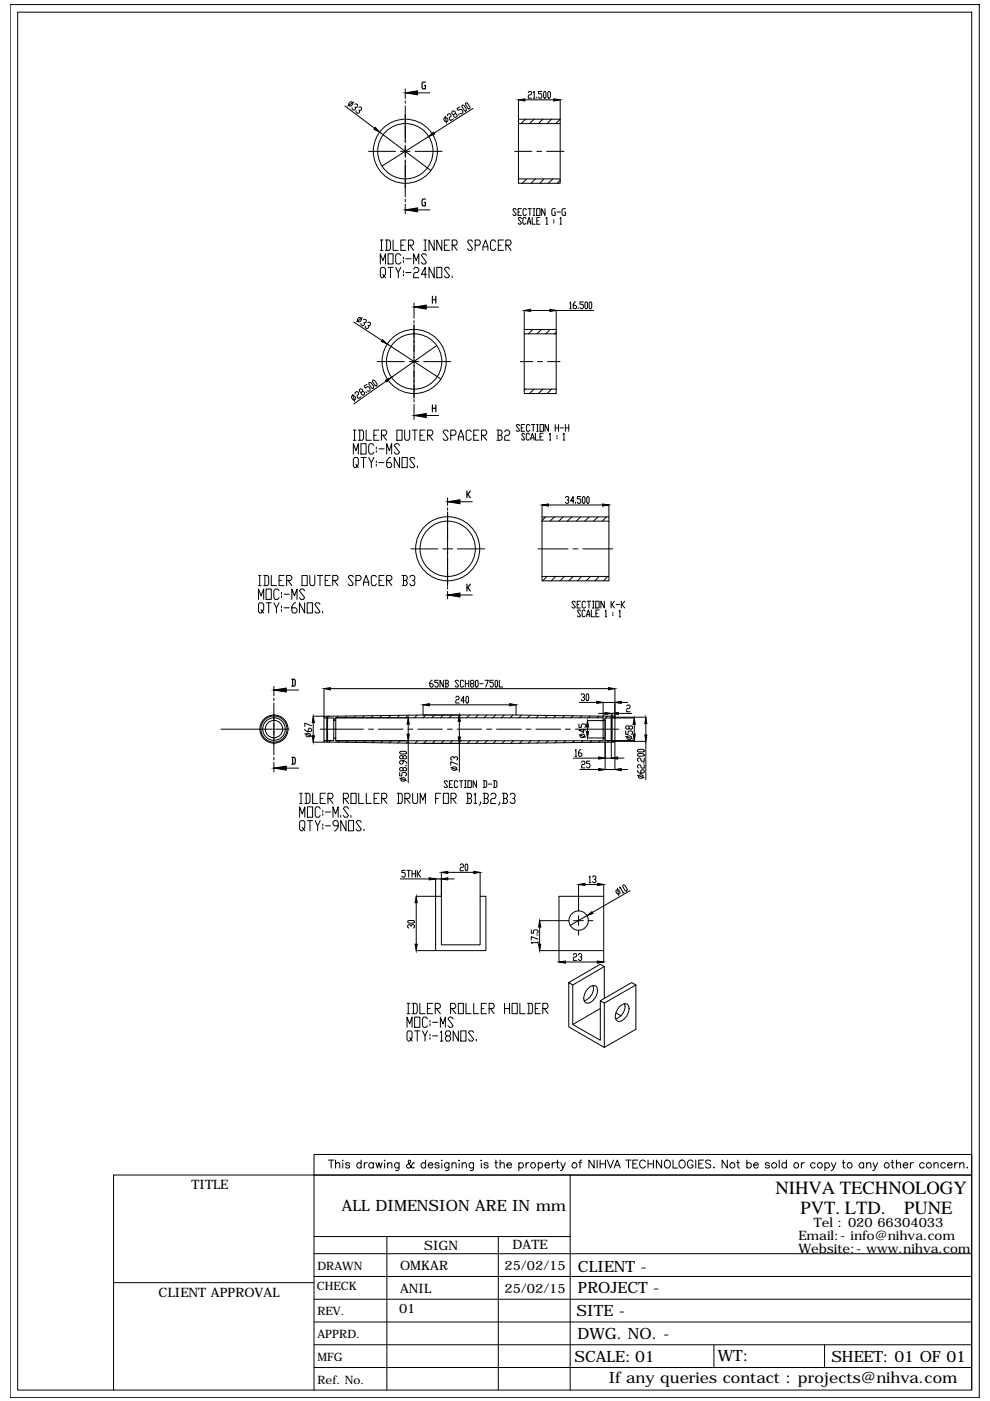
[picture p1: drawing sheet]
<svg xmlns="http://www.w3.org/2000/svg" width="210mm" height="297mm" viewBox="0 0 210 297" stroke-linecap="round" stroke-linejoin="round" font-family="sans-serif">
<!-- layer: 0 -->
<g fill="none" stroke="#000" stroke-width=".21">
<path d="M2.1 1h205.5v295.3h-205.5zM3.8 2.6h202.2v292.1h-202.2zM85.9 18.8v2.1M85.9 19.7h5.2M112 19.6l.2-.2h.4l.1 .2-.1 .5h-.4l-.2 .3v.4h.7M113.1 19.6l.2-.2v1.4M114.9 19.4h-.7v.5h.5l.2 .2v.5l-.2 .2h-.4l-.1-.2M115.4 19.4l.4 .2v1l-.2 .2-.3-.2v-1zM116.3 19.4l.4 .2v1l-.2 .2-.4-.2v-1zM73.1 22.5l6.3 4.7M74.2 21.6l.3-.1 .3 .3v.3l-.6 .4-.3-.2v-.3zM75 21.6l-1.3 .9"/>
<path d="M75.2 22.1l.3-.1 .3 .2-.1 .5-.3 .1-.2-.1M75.4 22.8v.3l-.4 .3-.3-.2v-.3M76.1 22.7l.3-.1 .3 .3-.2 .5-.3 .1-.1-.2M76.2 23.5l-.1 .5h-.3l-.3-.2v-.3M78.1 32.1h5.8M80.5 28l10.8 8.2M84.9 32.1h2M85.9 21.4v.5M85.9 22.4v7.9M85.9 30.8v2.6M85.9 33.9v7.8M88 32.1h5.8"/>
<path d="M90.9 29l-9.9 6.2M94.1 25.1l.3-.3 .3 .2 .3 .4-.1 .3-.3 .2-.3-.2-.2-.3zM94.4 24.6l.3 1.5M94.9 24.6v-.3l.3-.2 .3 .1 .1 .5-.3 .2v.3l.2 .4 .6-.4M96.5 24.1l.3 .1 .1 .5-.3 .2-.3-.1-.1-.5 .3-.2v-.3l-.4-.3-.3 .2v.3l.4 .3M97.2 24.2l.2 .2M97.5 22.6l-.6 .4 .2 .4 .5-.2h.3l.3 .5-.1 .3-.3 .1-.3-.1M97.9 22.4h.5l.5 .8v.3l-.2 .1-.2-.1-.6-.9zM98.7 21.9l.2-.1 .2 .1 .5 .8v.3h-.4l-.5-.8zM100.3 23l-8.3 5.2M109.1 32.1h3.7M109.9 37.9h8.9v1h-8.9z"/>
<path d="M109.9 37.9v-11.7h8.9v11.7M109.9 26.2v-.9h8.9v.9M109.9 21.2v4.1M111.3 21.2h6.1M111.4 25.3l-.9 .9M111.7 37.9l-1 1M113.1 20.8h.3M113.2 25.3l-.9 .9M113.5 37.9l-.9 1M113.8 32.1h1.1M113.8 20.6v.2M115.1 25.3l-.9 .9"/>
<path d="M115.3 37.9l-.8 1M115.9 32.1h3.7M116.9 25.3l-.9 .9M117.2 37.9l-.9 1M118.8 38.2l-.7 .7M118.8 25.3l-1 .9M118.8 21.2v4.1M80.6 56v-2.2l.6 1.4 .5-1.4v2.2M80.6 50.9h.6M80.6 53.1h.6M80.9 50.9v2.2M81.2 58.2l.2 .3-.2 .4h-.3l-.3-.4v-1.4l.3-.4h.5l.3 .4v1.1l-.3 .3 .3 .4"/>
<path d="M81.7 50.9h.8l.3 .4v1.4l-.3 .4h-.8M82 50.9v2.2M82.3 53.8h1v2.2h-1zM82.3 56.7h1M82.8 56.7v2.2M83.3 50.9v2.2h1.1M83.9 56.7l.5 1.1v1.1M85 54.1l-.3-.3h-.5l-.3 .3v1.5l.3 .4h.5l.3-.4M85 52h.5M85 56.7l-.6 1.1M85.5 54.5v.4M85.5 55.2v.4"/>
<path d="M85.5 57.4v.4M85.5 58.2v.3M85.9 42.2v.6M85.9 43.3v2M85.9 44.5h5.2M86 50.9h-1v2.2h1M86 54.9h1.2M86 57.8h1.2M86.6 52h.8l.3-.4v-.3l-.3-.4h-.8v2.2M86.9 52l.8 1.1M87.7 56v-2.2l.6 1.4 .5-1.4v2.2M87.7 57.1l.3-.4h.5l.3 .4v.3l-.3 .4h-.5l-.3 .4v.7h1.1"/>
<path d="M89.9 50.9h.5M89.9 53.1h.5M90.2 50.9v2.2M90.4 54.1l-.2-.3h-.6l-.2 .3 1 1.5-.2 .4h-.6l-.2-.4M90.4 58.2h-1l.8-1.5v2.2M92.1 50.9v2.2l-1.1-2.2v2.2M92.1 56.7v2.2l-1.1-2.2v2.2M92.6 56.7h1.1v2.2h-1.1zM93.7 50.9v2.2l-1.1-2.2v2.2M94.2 52h.6M95.3 50.9h-1.1v2.2h1.1M95.3 57.1l-.3-.4h-.5l-.3 .4 1.1 1.4-.3 .4h-.5l-.3-.4"/>
<path d="M95.9 52h.8l.2-.4v-.3l-.2-.4h-.8v2.2M95.9 58.5v.4M96.1 52l.8 1.1M100.2 51.3l-.3-.4h-.5l-.3 .4 1.1 1.4-.3 .4h-.5l-.3-.4M100.7 52h.9l.2-.4v-.3l-.2-.4h-.9v2.2M102.4 53.1v-.8l.5-1.4 .5 1.4v.8M102.4 52.3h1M105.1 51.3l-.3-.4h-.5l-.3 .4v1.4l.3 .4h.5l.3-.4M105.6 52h.6M106.8 50.9h-1.2v2.2h1.2M107.3 52h.8l.3-.4v-.3l-.3-.4h-.8v2.2M107.6 52l.8 1.1"/>
<path d="M109.5 44.5l-.2-.3h-.4l-.2 .3 .8 .9-.2 .3h-.4l-.2-.3M109.8 45h.4M110.6 44.2h-.8v1.5h.8M110.6 46.4l-.2-.3h-.3l-.2 .3 .7 .9-.2 .2h-.3l-.2-.2M111.5 46.4l-.1-.3h-.4l-.1 .3v.9l.1 .2h.4l.1-.2M111.6 44.5l-.2-.3h-.3l-.2 .3v.9l.2 .3h.3l.2-.3M111.9 47.5l.3-1.4 .3 .9v.5M111.9 47h.6M112 44.2h.7M112.3 44.2v1.5M112.8 46.1v1.4h.7M113.1 45.7h.3"/>
<path d="M113.1 44.2h.3M113.2 44.2v1.5M113.8 44.2h.7v1.5h-.7zM113.8 46.8h.4M114.5 46.1h-.7v1.4h.7M115.6 44.2v1.5l-.8-1.5v1.5M115.8 46.4l.1-.3v1.4M115.8 47.5h.3M117.4 46.6v.2M117.4 47v.3M117.7 44.2h-.5l-.2 .3v.9l.2 .3h.5v-.7h-.2M118.1 45h.7"/>
<path d="M118.7 46.4l.2-.3v1.4M118.7 47.5h.3M119.9 44.2h-.5l-.2 .3v.9l.2 .3h.5v-.7h-.2M75 68.3l6 3.9M76 67.4l.3-.1 .3 .2 .1 .3-.3 .4-.3 .1-.3-.2v-.3zM76.8 67.4l-1.2 .8M77.1 67.8l.2-.1 .4 .2-.2 .5-.3 .1-.1-.1M77.2 68.5l.1 .3-.4 .3-.3-.2-.1-.3M78 68.4l.3-.1 .3 .2-.2 .5-.2 .1-.2-.1M78.2 69.1v.3l-.4 .3-.3-.2v-.3M80 76.7h5.7M82.1 72.9l11.4 7.4"/>
<path d="M86.8 76.7h2M87.8 64.3v3.2M87.8 68v.5M87.8 68.8v15.7M87.8 65.1h5.2M89.8 76.7h5.8M92.6 73.3l-9.6 6.7M110.3 76.7h2.7M111.2 70.8v-.9h6.7v.9M111.2 65.8v4.1M112.5 65.8h4.1M113 69.9l-1 .9"/>
<path d="M114 76.7h1M114.8 69.9l-.9 .9M116.1 76.7h2.6M116.7 69.9l-1 .9M117.9 70.4l-.3 .4M120.8 64.3l.2-.3v1.4M120.8 65.4h.3M122 64h-.1l-.4 .5v.7l.2 .2h.3l.2-.2-.2-.5h-.5M122.6 65.2v.2M123.7 64h-.7v.5h.5l.2 .2v.5l-.2 .2h-.4l-.1-.2M124.2 64h.2l.2 .3v.9l-.2 .2-.4-.2v-.9zM125.1 64l.4 .3v.9l-.2 .2-.4-.2v-.9z"/>
<path d="M125.8 65.8h-7.9v4.1M74.5 84l.3-.2 .3 .1 .3 .4v.3l-.3 .2h-.3l-.3-.5zM74.8 83.6l.4 1.5M74.9 96.3v-2.2l.6 1.4 .5-1.4v2.2M74.9 91.2h.6M74.9 93.3h.6M75.2 91.2v2.1M75.3 83.5v-.3l.3-.2 .3 .1 .1 .5-.3 .2v.3l.3 .4 .6-.4M75.5 98.4l.2 .4-.2 .3h-.3l-.3-.3v-1.5l.3-.3h.5l.3 .3v1.1l-.3 .4 .3 .3M76 91.2h.8l.3 .3v1.5l-.3 .3h-.8M76.3 91.2v2.1M76.5 94.1h1.1v2.2h-1.1z"/>
<path d="M76.5 97h1.1M76.9 83l.4 .3v.3l-.3 .2-.4-.3v-.3l.3-.2v-.3l-.4-.3-.3 .2 .1 .5 .3 .1M77.1 97v2.1M77.6 83.1l.2 .2M77.6 91.2v2.1h1.1M77.8 81.5l-.6 .4 .3 .4 .4-.3h.3l.3 .8-.3 .2-.3-.2M78.2 97l.5 1.1v1M78.2 81.2h.5l.5 .7v.4h-.4l-.6-.9zM79 80.6h.4l.6 .8v.3l-.2 .1-.3-.1-.5-.8zM79.3 94.4l-.3-.3h-.6l-.2 .3v1.5l.2 .4h.6l.3-.4M79.3 92.3h.5M79.3 97l-.6 1.1"/>
<path d="M79.8 94.8v.4M79.8 95.5v.4M79.8 97.7v.4M79.8 98.4v.4M80.3 91.2h-1v2.1h1M80.3 95.2h1.1M80.3 98.1h1.1M80.9 92.3h.8l.3-.4v-.4l-.3-.3h-.8v2.1M81.2 92.3l.8 1M81.9 80.8l-6.9 4.8M82 96.3v-2.2l.5 1.4 .5-1.4v2.2M82.8 97h-.3l-.5 .7v1.1l.2 .3h.6l.2-.3v-.4l-.2-.3h-.8"/>
<path d="M84.1 91.2h1.1v2.1h-1.1zM84.7 94.4l-.3-.3h-.5l-.3 .3 1.1 1.5-.3 .4h-.5l-.3-.4M84.7 97v2.1l-1.1-2.1v2.1M85.2 97h1.1v2.1h-1.1zM85.8 91.2v1.8l.2 .3h.6l.3-.3v-1.8M87.4 91.2h1.1M87.8 84.7v.5M87.8 85.7v3.2M87.8 88.1h5.2M88 97.3l-.3-.3h-.5l-.3 .3 1.1 1.5-.3 .3h-.5l-.3-.3M88 91.2v2.1M88.5 98.8v.3"/>
<path d="M89.1 92.3h.5M90.1 91.2h-1v2.1h1M90.7 92.3h.8l.3-.4v-.4l-.3-.3h-.8v2.1M91 92.3l.8 1M95 91.5l-.2-.3h-.6l-.3 .3 1.1 1.5-.2 .3h-.6l-.3-.3M95.6 92.3h.8l.3-.4v-.4l-.3-.3h-.8v2.1M97.2 93.3v-.7l.5-1.4 .6 1.4v.7M97.2 92.6h1.1M99.9 91.5l-.3-.3h-.5l-.3 .3v1.5l.3 .3h.5l.3-.3M100.4 92.3h.6M101.5 91.2h-1.1v2.1h1.1M102.1 92.3h.8l.3-.4v-.4l-.3-.3h-.8v2.1"/>
<path d="M102.3 92.3l.9 1M105.4 91.2h.8l.3 .3v.4l-.3 .4M105.6 92.3h.6l.3 .3v.4l-.3 .3h-.8M105.6 91.2v2.1M107 91.5l.3-.3h.5l.3 .3v.4l-.3 .4h-.5l-.3 .3v.7h1.1M110.2 90.3l-.2-.3h-.4l-.1 .3 .7 .9-.2 .2h-.4l-.1-.2M110.5 90.7h.4M111.2 82.5h6.7v.9h-6.7zM111.2 82.5v-11.7h6.7v11.7M111.2 90h-.7v1.4h.7M111.2 92.1l-.1-.2h-.3l-.2 .2 .6 .9-.1 .3h-.3l-.2-.3M111.4 82.5l-.2 .3"/>
<path d="M112.2 92.1l-.1-.2h-.4l-.1 .2v.9l.1 .3h.4l.1-.3M112.3 90.3l-.2-.3h-.3l-.2 .3v.9l.2 .2h.3l.2-.2M112.6 93.3v-.5l.3-.9 .3 .9v.5M112.6 92.8h.6M112.7 90h.7M113.1 90v1.4M113.2 82.5l-.9 .9M113.5 91.9v1.4h.7M113.8 91.4h.3M113.8 90h.3M113.9 90v1.4M114.5 90h.7v1.4h-.7z"/>
<path d="M114.5 92.6h.3M115.1 82.5l-.9 .9M115.2 91.9h-.7v1.4h.7M116.3 90v1.4l-.7-1.4v1.4M116.5 92.1l.2-.2v1.4M116.5 93.3h.3M116.9 82.5l-.9 .9M117.7 90.7h.7M117.7 90v1.4M117.9 83.4h-.1M118.1 92.3v.3M118.1 92.8v.2"/>
<path d="M118.4 90v1.4M118.8 90.7h.7M119.4 92.1l.2-.2v1.4M119.4 93.3h.3M119.9 90.7h.7M119.9 90v1.4M120.6 90v1.4M87.1 116.4h5.8M93.9 116.4h2.1M94.9 105.6v1.5M94.9 107.7v.5M94.9 108.5v15.7"/>
<path d="M94.9 106.4h5.2M97 116.4h5.7M114.1 116.4h6.3M114.9 110.5v-.9h14.2v.9M114.9 107.1v2.5M115.7 109.6l-.8 .8M116.3 107.1h11.4M117.5 109.6l-.9 .9M119.4 109.6l-.9 .9M119.9 105.5l.2-.2h.3l.2 .2v.2l-.3 .3M120.4 106l.2 .2-.2 .5h-.3l-.2-.2M121.2 109.6l-.9 .9"/>
<path d="M121.5 116.4h1M121.7 106.2h-.7l.5-.9v1.4M122 106.5v.2M123.1 109.6l-.9 .9M123.1 105.3h-.7v.4h.6l.1 .3v.5l-.1 .2h-.4l-.2-.2M123.5 105.5l.2-.2 .3 .2v1l-.1 .2-.4-.2zM123.6 116.4h6.3M124.6 105.3l.3 .2v1l-.2 .2-.3-.2v-1zM124.9 109.6l-.9 .9M126.8 109.6l-1 .9M128.6 109.6l-.9 .9M129.1 107.1v2.5"/>
<path d="M54.8 127.1v-2.2l.6 1.4 .5-1.4v2.2M54.8 122h.6M54.8 124.2h.6M55.1 122v2.2M55.4 129.2l.2 .4-.2 .4h-.3l-.3-.4v-1.5l.3-.3h.5l.3 .3v1.1l-.3 .4 .3 .4M55.9 122h.8l.3 .3v1.5l-.3 .4h-.8M56.2 122v2.2M56.4 124.9h1.1v2.2h-1.1zM56.4 127.8h1.1M57 127.8v2.2M57.5 122v2.2h1.1M58.1 127.8l.5 1.1v1.1"/>
<path d="M59.2 125.3l-.3-.4h-.6l-.2 .4v1.4l.2 .4h.6l.3-.4M59.2 123.1h.5M59.2 127.8l-.6 1.1M59.7 125.6v.4M59.7 126.3v.4M59.7 128.5v.4M59.7 129.2v.4M60.2 122h-1v2.2h1M60.2 126h1.1M60.2 128.9h1.1M60.8 123.1h.8l.3-.4v-.4l-.3-.3h-.8v2.2M61.1 123.1l.8 1.1"/>
<path d="M61.9 127.1v-2.2l.5 1.4 .6-1.4v2.2M62.7 127.8h-.3l-.5 .7v1.1l.2 .4h.6l.3-.4v-.4l-.3-.3h-.8M64 122h1.1v2.2h-1.1zM64.6 125.3l-.3-.4h-.5l-.3 .4 1.1 1.4-.3 .4h-.5l-.3-.4M64.6 127.8v2.2l-1.1-2.2v2.2M65.1 127.8h1.1v2.2h-1.1zM65.7 122v1.8l.2 .4h.6l.2-.4v-1.8M67.3 122h1.1M67.8 128.1l-.2-.3h-.6l-.3 .3 1.1 1.5-.2 .4h-.6l-.3-.4M67.8 122v2.2M68.4 129.6v.4M68.9 123.1h.6"/>
<path d="M70 122h-1.1v2.2h1.1M70.6 123.1h.8l.3-.4v-.4l-.3-.3h-.8v2.2M70.9 123.1l.8 1.1M74.9 122.3l-.2-.3h-.6l-.3 .3 1.1 1.5-.2 .4h-.6l-.3-.4M75.5 123.1h.8l.3-.4v-.4l-.3-.3h-.8v2.2M77.1 124.2v-.8l.5-1.4 .6 1.4v.8M77.1 123.4h1.1M79.8 122.3l-.3-.3h-.5l-.3 .3v1.5l.3 .4h.5l.3-.4M80.4 123.1h.5M81.4 122h-1v2.2h1M82 123.1h.8l.3-.4v-.4l-.3-.3h-.8v2.2M82.3 123.1l.8 1.1"/>
<path d="M85.2 122h.8l.3 .3v.4l-.3 .4M85.5 123.1h.5l.3 .3v.4l-.3 .4h-.8M85.5 122v2.2M86.9 122.3l.3-.3h.5l.3 .3v.4l-.3 .4h-.3M87.7 123.1l.3 .3v.4l-.3 .4h-.5l-.3-.4M94.9 124.4v.5M94.9 125.4v1.6M94.9 126.2h5.2M114.9 122.2h14.2v.9h-14.2zM114.9 122.2v-11.7h14.2v11.7M116 122.2l-1 .9M117.8 122.2l-.9 .9"/>
<path d="M119.7 122.2l-1 .9M121.5 122.2l-.9 .9M122 127.7l-.2-.2h-.3l-.2 .2 .7 1-.2 .2h-.3l-.2-.2M122.4 128.2h.3M123.1 127.5h-.7v1.4h.7M123.1 129.6l-.2-.3h-.3l-.1 .3 .6 1-.2 .2h-.3l-.1-.2M123.3 122.2l-.9 .9M124.1 129.6l-.2-.3h-.3l-.2 .3v1l.2 .2h.3l.2-.2M124.1 127.7l-.1-.2h-.4l-.2 .2v1l.2 .2h.4l.1-.2M124.4 130.8v-.5l.3-1 .3 1.5M124.4 130.3h.6M124.5 127.5h.8"/>
<path d="M124.9 127.5v1.4M125.2 122.2l-.9 .9M125.4 129.3v1.5h.7M125.6 128.9h.4M125.6 127.5h.4M125.8 127.5v1.4M126.3 127.5h.7v1.4h-.7zM126.4 130h.3M127 129.3h-.6v1.5h.6M127 122.2l-.9 .9M128.1 127.5v1.4l-.7-1.4v1.4M128.3 129.6l.2-.3v1.5"/>
<path d="M128.3 130.8h.3M128.9 122.2l-.9 .9M129.6 127.5v1.4M129.7 128.2l.6 .7M129.9 129.8v.2M129.9 130.3v.3M130.3 127.5l-.6 .7h-.1M130.6 128.2h.7M131.3 129.6l.1-.3v1.5M131.3 130.8h.3M131.7 127.5v1.4M131.9 128.2l.5 .7"/>
<path d="M132.4 127.5l-.5 .7h-.2M46.8 154.6h10.9M57.9 154.6h.4M58.1 145.5v2M58.1 148v.6M58.1 149.1v11M58.1 146.3h5.2M58.5 154.6h2.8M64.6 154.6v.2l.5 .3h.7l.3-.2v-.3l-.5-.2-.3 .2v.5M64.6 155.6l1.5 .5M64.9 155.7l.2-.2h.5l.2 .2v.3l-.2 .2h-.5l-.2-.2zM66.1 153.9l-1.5-.6v.8"/>
<path d="M66.4 157.4h2.3M66.4 153.2v2.8M67.9 154.6h9.2M68.7 157h.6v.2h.2v-.2h1.3v-.5h.4v.6h56.7v-.6h.4v.5h1.3v.2h.2v-.2h.6v.4a1680 1680 0 0 1-61.7 0zM68.7 151.8a1681.7 1681.7 0 0 1 61.7 0v.4h-.6v-.1h-.2v.1h-1.3v.6h-.4v-.6h-56.7v.6h-.4v-.6h-1.3v-.1h-.2v.1h-.6zM68.7 146v5.8h-2.3M68.7 152.2v4.8M69.3 152.2v4.8M69.5 152.2v4.8M69.8 151.8l-.3 .3M70 146h59M70.1 157l-.3 .4"/>
<path d="M70.8 152.8v3.7M71.2 157.1h15.4v8.8M71.2 152.8v3.7M71.2 152.3l-.4 .4M71.2 152.2h15.4M71.6 151.8l-.4 .4M72 157.1l-.4 .3M73.4 151.8l-.3 .4M73.8 157.1l-.4 .3M75.3 151.8l-.3 .4M75.6 157.1l-.3 .3M77.2 151.8l-.4 .4"/>
<path d="M77.5 157.1l-.4 .3M78.1 154.6h1.1M79.1 151.8l-.5 .4M79.3 157.1l-.4 .4M80.2 154.6h5.3M80.9 151.7l-.4 .5M81.2 157.1l-.5 .4M82.8 151.7l-.5 .5M83 157.1l-.5 .4M84.7 151.7l-.5 .5M84.7 159.5l.3-.2h.9l.3 .2v.2l-.3 .2h-.9l-.3-.2zM84.9 157.1l-.5 .4"/>
<path d="M86.5 154.6h1M86.6 153.5v2.2M86.6 151.6l-.6 .6M86.7 157.1l-.5 .5M88.4 151.6l-.5 .6M88.5 157.1l-.5 .5M88.6 154.6h5.2M89.7 149.4v2.2h7.7M89.7 157.6h7.7v6.1M90.3 151.6l-.6 .6M90.4 157.1l-.6 .5M91 149.4h17.1"/>
<path d="M91.6 144.2h-.1l-.4 .5v.7l.2 .3h.3l.2-.5-.2-.3h-.5M92.1 151.6l-.5 .6M92.2 157.1l-.5 .5M92.9 144.2h-.7v.5h.5l.2 .2v.5l-.2 .3h-.3l-.2-.3M94 151.6l-.6 .6M94 144.2v1.5l-.7-1.5v1.5M94.1 157.1l-.6 .5M94.3 144.2h.6l.2 .2-.2 .5M94.5 144.9h.4l.2 .5-.2 .3h-.6M94.5 144.2v1.5M94.9 154.6h1M95.8 151.6l-.6 .6"/>
<path d="M95.9 157.1l-.5 .5M96.6 147.9l.2-.3h.4l.2 .3-.2 .4h-.4l-.2 .3v.5h.8M96.9 154.6h5.2M97.2 144.4l-.1-.2h-.4l-.2 .2 .7 1-.1 .3h-.4l-.2-.3M97.4 153v3.3M97.6 151.6l-.5 .6M97.8 157.1l-.6 .5M98.3 144.4l-.2-.2h-.3l-.2 .2v1l.2 .3h.3l.2-.3M98.5 148.6h-.8l.6-1v1.5M98.7 144.2v1.5M98.7 144.9h.7M99 147.6l.3 .3v.9l-.1 .3-.4-.3v-.9z"/>
<path d="M99.4 144.2v1.5M99.5 151.6l-.6 .6M99.6 157.1l-.6 .5M99.9 144.9l-.1-.2 .1-.5h.4l.2 .2-.2 .5h-.4l-.1 .3 .1 .5h.4l.2-.3-.2-.5M101 144.2l.4 .2v1l-.2 .3h-.2l-.2-.3v-1zM101.4 151.6l-.6 .6M101.5 157.1l-.6 .5M101.7 144.9h.7M102.8 144.2h.7l-.5 1.5M103.2 154.6h1.1M103.2 151.6l-.6 .6M103.3 157.1l-.6 .5"/>
<path d="M104.6 144.2h-.7v.5h.5l.2 .2v.5l-.2 .3h-.4l-.1-.3M105.1 151.6l-.6 .6M105.1 144.2l.4 .2v1l-.2 .3-.3-.3v-1zM105.1 157.1l-.5 .5M105.3 154.6h5.2M105.9 144.2v1.5h.7M106.9 151.6l-.6 .6M107 157.1l-.6 .5M108.7 151.6l-.6 .6M108.9 157.1l-.6 .5M109.4 149.4v2.2M110.6 151.6l-.6 .6"/>
<path d="M110.7 157.1l-.6 .5M111.5 154.6h1.1M112.4 151.6l-.6 .6M112.6 157.1l-.6 .5M113.6 154.6h5.3M114.2 151.7l-.5 .5M114.4 157.1l-.5 .5M116 151.7l-.4 .5M116.2 157.1l-.5 .4M117.8 151.7l-.4 .5M118.1 157.1l-.5 .4M119.7 151.8l-.5 .4"/>
<path d="M119.9 154.6h1M119.9 157.1l-.4 .4M121.5 151.8l-.4 .4M121.8 157.1l-.4 .3M121.9 159.2l.2-.3v1.5M122 154.6h9.2M122.8 153.5v.7h.5v-.5l.2-.2h.5l.2 .2v.4l-.2 .1M122.8 155.8l1.4 .5M122.8 148.9h3.7M123 155.9l.3-.2h.4l.3 .2v.3l-.3 .2h-.4l-.3-.2zM123.2 158.9h-.2l-.3 .5v.7l.1 .3h.4l.2-.5-.2-.3h-.5M123.2 147.4l.2-.3h.3l.2 .3v.2l-.3 .2"/>
<path d="M123.3 151.8l-.4 .4M123.6 157.1l-.4 .3M123.7 147.8l.2 .3-.2 .4h-.3l-.2-.2M123.7 154.6v.7l-.9-.5h1.4M124.4 147.1h.3l.1 .3v.9l-.1 .2h-.3l-.1-.2v-.9zM124.6 152.8h3.3M124.6 154.1v1M125.1 151.8l-.3 .4M125.5 157.1l-.4 .3M126.9 151.3h1.4M126.9 151.8l-.3 .4M127.3 157.1l-.4 .3"/>
<path d="M127.9 152.8v3.7h-3.3M128.3 152.8v10.4h2.1v-5.8M128.3 152.4l-.4 .3M128.8 151.8l-.4 .4M129.2 157l-.4 .4M129.6 152v-.7h.2v.7M129.6 152.2v8.5h-1.3M129.8 152.2v4.8M129.8 152.1h7.1M129.8 157.2h7.1v8.2M130.4 146v5.8M130.4 148.9h-2.5v3.2"/>
<path d="M130.4 152.1l-.2 .1M131.1 151.3h2.8M131.7 148.9h1.4M132.7 155v.7h.5v-.5l.2-.2h.5l.2 .2v.3l-.2 .2M132.7 156.1l1.4 .6M132.9 149.7l.1-.2h.4l.2 .2-.2 .5h-.4l-.1 .2v.5h.7M132.9 156.2l.3-.2h.4l.3 .2v.4l-.3 .2h-.4l-.3-.2zM133.4 154.1l.5-.2 .2 .2v.3l-.5 .2-.2-.2v-.3l-.2-.2-.5 .2v.3l.2 .2 .5-.2M134.5 152.2h-4.1v4.8h4.1M134.5 153.6v2.1M135.2 160l.2-.2h.9l.3 .3-.3 .2h-.9zM135.2 159l.2-.1h.9l.3 .1v.3l-.3 .1h-.9z"/>
<path d="M136.9 153.4v2.4M58.1 160.6v.5M58.1 161.6v2.1M58.1 162.9h5.2M63.5 173.3v-2.2l.6 1.5 .5-1.5v2.2M63.5 168.2h.6M63.5 170.3h.6M63.8 168.2v2.1M64.1 175.4l.3 .4-.3 .3h-.3l-.3-.3v-1.5l.3-.3h.6l.2 .3v1.1l-.2 .4 .2 .3M64.6 168.2h.8l.3 .3v1.5l-.3 .3h-.8M64.9 168.2v2.1M65.2 171.1h1.1v2.2h-1.1z"/>
<path d="M65.2 174h1.1M65.7 174v2.1M66.3 168.2v2.1h1M66.8 174l.5 1.1v1M67.9 171.5l-.3-.4h-.5l-.3 .4v1.4l.3 .4h.5l.3-.4M67.9 169.3h.5M67.9 174l-.6 1.1M68.4 171.8v.4M68.4 172.6v.3M68.4 174.7v.4M68.4 175.4v.4M69 168.2h-1.1v2.1h1.1"/>
<path d="M69 172.2h1.1M69 175.1h1.1M69.5 169.3h.8l.3-.4v-.4l-.3-.3h-.8v2.1M69.8 169.3l.8 1M70.6 173.3v-2.2l.5 1.5 .6-1.5v2.2M71.7 175.1h-.8l-.3-.4v-.4l.3-.3h.5l.3 .3v1.1l-.6 .7h-.2M72.2 172.9v.4M72.8 169.3h.8l.3-.4v-.4l-.3-.3h-.8v2.1M73.1 169.3l.8 1M73.3 174v2.1l-1.1-2.1v2.1M73.9 171.5l-.3-.4h-.5l-.3 .4 1.1 1.4-.3 .4h-.5l-.3-.4M73.9 174h1.1v2.1h-1.1z"/>
<path d="M74.4 168.2h1.1v2.1h-1.1zM74.4 172.9v.4M76.1 168.2v2.1h1.1M76.6 174.3l-.3-.3h-.5l-.3 .3 1.1 1.5-.3 .3h-.5l-.3-.3M77.2 175.8v.3M77.7 168.2v2.1h1.1M79.3 169.3h.6M80.4 168.2h-1.1v2.1h1.1M80.9 169.3h.9l.2-.4v-.4l-.2-.3h-.9v2.1M81.2 169.3l.8 1M84.2 168.2h.8l.3 .3v1.5l-.3 .3h-.8M84.5 168.2v2.1"/>
<path d="M84.7 163.8v.7h.5v-.5l.3-.2h.4l.3 .2v.3l-.3 .2M84.7 165l1.5 .5M85 165.1l.2-.2h.5l.2 .2v.3l-.2 .2h-.5l-.2-.2zM85.5 162.9l.2-.2 .5 .2v.4l-.3 .1-.4-.1v-.4l-.3-.2-.5 .2v.4l.3 .1 .5-.1M85.5 161.3v.5l-.3 .2-.5-.2v-.3l.3-.2h.7l.5 .3v.2M85.5 160.4l.2-.2 .5 .2v.3l-.3 .2-.4-.2v-.3l-.3-.2-.5 .2v.3l.3 .2 .5-.2M85.8 169.3h.8l.3-.4v-.4l-.3-.3h-.8v2.1M85.9 162.3h.3M86.1 169.3l.8 1M87.5 168.2v1.8l.2 .3h.6l.2-.3v-1.8M89.1 170.3v-2.1l.5 1.4 .6-1.4v2.1M92.4 169.3h.5"/>
<path d="M93.5 168.2h-1.1v2.1M94 168.2h1.1v2.1h-1.1zM94.9 165.8l-.2-.3h-.4l-.1 .3 .7 1-.2 .2h-.4l-.1-.2M95.3 166.2h.3M95.6 162.7l1.4 .5M95.6 169.3h.9l.2-.4v-.4l-.2-.3h-.9v2.1M95.8 162.8l.3-.2h.4l.3 .2v.3l-.3 .2h-.4l-.3-.2zM95.9 169.3l.8 1M96 165.5h-.7v1.5h.7M96.3 160.8l-.2-.4-.5 .2v.4l.2 .2M96.3 160.6l.2-.2 .5 .2v.4l-.2 .2M97 162.1l-1.4-.6v.7"/>
<path d="M97.1 165.8l-.2-.3h-.4l-.2 .3v1l.2 .2h.4l.2-.2M97.4 165.5h.8M97.8 165.5v1.5M98.5 167h.4M98.5 165.5h.4M98.7 165.5v1.5M98.9 168.2h.8l.3 .3v.4l-.3 .4M99.2 169.3h.5l.3 .3v.4l-.3 .3h-.8M99.2 168.2v2.1M99.2 165.5h.7v1.5h-.7zM100.5 168.5l.3-.3v2.1M100.5 170.3h.6"/>
<path d="M101 165.5v1.5l-.7-1.5v1.5M101.9 170v.3l-.3 .4M102.4 168.2h.8l.3 .3v.4l-.3 .4M102.5 165.5h.5l.2 .3v1l-.2 .2h-.5M102.6 165.5v1.5M102.7 169.3h.5l.3 .3v.4l-.3 .3h-.8M102.7 168.2v2.1M103.5 166.2h.8M104 168.5l.3-.3h.6l.2 .3v.4l-.2 .4h-.6l-.3 .3v.7h1.1M104.6 165.5h.5l.3 .3v1l-.3 .2h-.5M104.8 165.5v1.5M105.9 170v.3l-.2 .4"/>
<path d="M106.5 168.2h.8l.3 .3v.4l-.3 .4M106.8 169.3h.5l.3 .3v.4l-.3 .3h-.8M106.8 168.2v2.1M108.1 168.5l.3-.3h.6l.2 .3v.4l-.2 .4h-.3M109 169.3l.2 .3v.4l-.2 .3h-.6l-.3-.3M121.6 160.7h5.3M121.9 160.4h.4M122.9 163.2h4M123.3 161.6l.2-.2h.4l.1 .2-.1 .5h-.4l-.2 .2v.5h.7M125.1 161.4h-.7v.4h.5l.2 .3v.5l-.2 .2h-.3l-.2-.2M131 160.7h1.3M131.7 163.2h1.4"/>
<path d="M135.2 163.4v.2l.4 .3h.7l.3-.2v-.3l-.5-.2-.2 .2v.5M135.2 164.4l1.4 .5M135.4 164.5l.2-.2h.5l.2 .2v.3l-.2 .2h-.5l-.2-.2zM136.3 161.8h.3M136.6 162.1v.8h-.5l-.2-.3v-.3l-.3-.2-.4 .2v.3l.2 .3M136.6 160.7v.7h-.5l-.2-.2v-.3l-.3-.2-.4 .2v.3l.2 .2M84.9 186.4h6.1M85.9 184.5h-.7v.5h.6l.1 .3v.4l-.1 .3h-.4l-.2-.3M86.3 184.5h.7M86.4 195.3l.3-.1h1l.2 .3-.2 .2h-1zM86.6 184.5v1.5M87.2 196.4l-.3-.4-.5 .2v.4l.3 .2"/>
<path d="M87.2 196.2l.2-.2 .5 .2v.4l-.2 .2M87.4 184.5v1.5M87.4 185.3h.7M88.1 184.5v1.5M88.3 190h4M88.3 191.4v8.8M88.5 184.5v1.5M88.6 185.3l.6 .7M89.2 184.5l-.6 .8h-.1M92.4 190h1.2v10.3h8.2v-10.3h1.2v11.5h-10.6zM93.6 185v5M93.6 186.4h-1.2v3.6"/>
<path d="M94.9 186.4h1.4M94.9 185h5.5M97.6 183.4l.1-.2h.4l.2 .2-.2 .5h-.4l-.1 .3v.4h.7M98.8 183.2l.4 .2v1l-.2 .2-.4-.2v-1zM101.8 185v5M112.6 197.1v.8h.5v-.6l.3-.2h.4l.3 .2v.4l-.3 .2M113.8 198.2h.3M114.1 199.9h-1.5l.3 .1M114.1 199.1l-1.5-.5v.7M114.1 199.7v.3M114.4 195.2h6.2M114.4 196.6v3.6"/>
<path d="M118.5 190h9.5v11.5h-9.5zM121.6 195.2h2.1M122.7 187.5v5.6M122.7 194.1v2.1M122.7 197.2v1.1M124 187.5h2.6M124.4 194.1l-3.5 2.1M124.7 195.2h1M124.9 186l.2-.3v1.5M124.9 187.2h.4M125.6 186l.2-.3h.4l.2 .5-.2 .2h-.2M126.2 186.4l.2 .3-.2 .5h-.4l-.2-.3"/>
<path d="M128 187.5v2.5M130.6 188.8l.4-.2 .2 .1 .3 .4-.1 .3-.3 .2-.3-.1-.2-.4zM130.9 188.3l.3 1.6M131.4 188.3v-.3l.8 1.3M132.1 187.7h.4l.5 .8-.2 .4-.3-.1-.5-.8zM132.3 189.2l-.3 .2M133.6 188.8l-8 4.7M86.3 217.8v-2.2l.6 1.5 .5-1.5v2.2M86.3 212.7h.6M86.3 214.9h.6M86.6 212.7v2.2M87.4 212.7h.8l.3 .4v1.4l-.3 .4h-.8"/>
<path d="M87.7 212.7v2.2M87.9 215.6h1.1v2.2h-1.1zM87.9 218.6h1.1M88.3 201.5h4M88.5 218.6v2.1M89 212.7v2.2h1.1M89.6 218.6l.5 1v1.1M90.6 216l-.2-.4h-.6l-.2 .4v1.5l.2 .3h.6l.2-.3M90.6 213.8h.6M90.6 218.6l-.5 1M91.2 216.4v.3M91.2 217.1v.4"/>
<path d="M91.2 219.3v.3M91.7 212.7h-1.1v2.2h1.1M91.7 216.7h1.1M91.7 219.6h1.1M92.3 213.8h.8l.3-.3v-.4l-.3-.4h-.8v2.2M92.5 213.8l.9 1.1M93.4 217.8v-2.2l.5 1.5 .5-1.5v2.2M93.4 218.9l.2-.3v2.1M94.7 219.6l-.3-.3v-.4l.3-.3h.6l.2 .3v.4l-.2 .3h-.6l-.3 .4v.3l.3 .4h.6l.2-.4v-.3l-.2-.4M95.5 213.8h.8l.3-.3v-.4l-.3-.4h-.8v2.2M95.8 213.8l.8 1.1M96.1 216l-.3-.4h-.5l-.3 .4 1.1 1.5-.3 .3h-.5l-.3-.3"/>
<path d="M97.2 212.7h1v2.2h-1zM97.2 218.6v2.1l-1.1-2.1v2.1M97.7 218.6h1.1v2.1h-1.1zM98.8 212.7v2.2h1.1M100.4 212.7v2.2h1.1M100.4 218.9l-.3-.3h-.5l-.3 .3 1.1 1.4-.3 .4h-.5l-.3-.4M102.1 213.8h.5M103.2 212.7h-1.1v2.2h1.1M103.7 213.8h.8l.3-.3v-.4l-.3-.4h-.8v2.2M104 213.8l.8 1.1M107 213.8h1M107 212.7v2.2"/>
<path d="M108 212.7v2.2M108.6 212.7h1.1v2.2h-1.1zM110.2 212.7v2.2h1.1M111.8 212.7h.9l.2 .4v1.4l-.2 .4h-.9M112.1 212.7v2.2M113.5 213.8h.5M114.4 201.5h4.1M114.6 212.7h-1.1v2.2h1.1M115.1 213.8h.8l.3-.3v-.4l-.3-.4h-.8v2.2M115.4 213.8l.8 1.1M118.5 201.6v2.4M119.9 204h6.7"/>
<path d="M120.6 208.3l.8 .5v8.4l5.9 3.4v-8.4l.8 .5v9.4l-7.5-4.4zM121.6 202.4l.1-.2h.4l.2 .2-.2 .5h-.4l-.1 .3v.4h.7M122.6 202.4l.2-.2h.4l.1 .4-.3 .3M123.2 202.9l.1 .3-.1 .4h-.4l-.2-.2M124.7 209.6a1.17 1.17 0 0 1 1.8-.3 2.65 2.65 0 0 1-2.1 3.4 1.31 1.31 0 0 1-.5-1.9zM125.7 209l.1 .5M125.8 209.5a2.9 2.9 0 0 1-1.9 2.7M127.3 213.8l-5.9 3.4M128 201.6v2.4M128.1 212.7l6.7-3.9v9.4l-6.7 3.9M128.1 204.9l-.8-.5-6.7 3.9M128.1 204.9l-6.7 3.9"/>
<path d="M128.1 204.9v6.8M130.6 214.8l1 .5M131.6 213.2a.99 .99 0 0 1 1.1-.4 .99 .99 0 0 1 .7 1 2.63 2.63 0 0 1-2.4 2.7 1.43 1.43 0 0 1-.2-2.1zM132.4 212.8a2.63 2.63 0 0 1-1.8 3.2M134.8 208.8l-.9-.5-6.6 3.9M86.9 220l.2 .3-.2 .4h-.3l-.3-.4v-1.4l.3-.3h.5l.3 .3v1.1l-.3 .3 .3 .4M91.2 220v.3M93.4 220.7h.5M101 220.3v.4M66.6 244.8h139.4v4.3h-139.4zM66.6 249.1v45.6M69.6 246h1.2"/>
<path d="M70.2 246v1.7M71.1 246.8l.5-.3 .4 .1v1.1M71.1 246v1.7M72.7 246v.1zM72.7 246.6v1.1M74.1 246.8a.47 .47 0 0 0-.4-.3 .47 .47 0 0 0-.4 .3l.2 .2 .6 .1v.3a.47 .47 0 0 1-.4 .3 .47 .47 0 0 1-.4-.3M76.6 246.8a.52 .52 0 0 0-.8-.1 .52 .52 0 0 0 0 .8 .52 .52 0 0 0 .8-.1M76.6 246v1.7M77.2 246.5v1.2M77.9 246.5a.52 .52 0 0 0-.7 .5M79.1 246.8a.54 .54 0 0 0-.7-.1 .54 .54 0 0 0 0 .8 .54 .54 0 0 0 .7-.1M79.1 246.5v1.2"/>
<path d="M79.7 246.5l.3 1.2 .3-1.2 .4 1.2 .3-1.2M81.6 246v.1zM81.6 246.6v1.1M82.2 246.8l.4-.3 .4 .1 .1 1.1M82.2 246.5v1.2M84.6 246.5v1.3a.45 .45 0 0 1-.7 .3M84.6 246.8a.54 .54 0 0 0-.8-.1 .54 .54 0 0 0 0 .8 .54 .54 0 0 0 .8-.1M87.8 246.7l-.2-.2-.3 .6a.57 .57 0 0 1-.5 .6 .57 .57 0 0 1-.6-.4l.1-.4 .7-.4a.33 .33 0 0 0-.2-.5h-.2a1.43 1.43 0 0 0 .9 1.7l.3-.2M90.2 246.8a.54 .54 0 0 0-.8-.1 .54 .54 0 0 0 0 .8 .54 .54 0 0 0 .8-.1M90.2 246v1.7M90.8 247h1a.5 .5 0 0 0-.6-.5 .5 .5 0 0 0-.4 .6 .52 .52 0 0 0 .4 .6 .52 .52 0 0 0 .6-.3M93.1 246.8a.51 .51 0 0 0-.9 0l.3 .2 .5 .1 .1 .3a.51 .51 0 0 1-.9 0"/>
<path d="M93.6 246h.2zM93.7 246.6v1.1M95.2 246.5l-.1 1.5-.2 .2-.4-.1M95.2 246.8a.54 .54 0 0 0-.8-.1 .54 .54 0 0 0 0 .8 .54 .54 0 0 0 .8-.1M95.8 246.8l.5-.3 .3 .1 .1 1.1M95.8 246.5v1.2M97.4 246v.1zM97.4 246.6v1.1M98 246.8l.4-.3 .4 .1 .1 1.1M98 246.5v1.2M100.4 246.5l-.1 1.5-.2 .2-.4-.1M100.4 246.8a.54 .54 0 0 0-.8-.1 .54 .54 0 0 0 0 .8 .54 .54 0 0 0 .8-.1"/>
<path d="M102.1 246v.1zM102.1 246.6v1.1M103.5 246.8a.5 .5 0 0 0-.5-.3 .5 .5 0 0 0-.4 .3l.3 .2 .5 .1 .1 .3a.5 .5 0 0 1-.5 .3 .5 .5 0 0 1-.4-.3M104.9 246.5h.6M105.1 246v1.3l.1 .3 .4 .1M106 246.8l.5-.3 .3 .1 .1 1.1M106 246v1.7M107.5 247h.9a.52 .52 0 0 0-.7-.5 .52 .52 0 0 0-.1 .9 .51 .51 0 0 0 .8 0M110 246.8a.54 .54 0 0 1 .8-.1 .54 .54 0 0 1 0 .8 .54 .54 0 0 1-.8-.1M110 246.5v1.7M111.5 246.5v1.2M112.2 246.5a.56 .56 0 0 0-.7 .5"/>
<path d="M114.1 246.8a.52 .52 0 0 1 .8-.1 .52 .52 0 0 1 0 .8 .52 .52 0 0 1-.8-.1M114.1 246.5v1.7M115.6 247h.9a.47 .47 0 0 0-.5-.5 .47 .47 0 0 0-.4 .5v.1a.49 .49 0 0 0 .3 .5 .49 .49 0 0 0 .6-.2M117.1 246.5v1.2M117.7 246.5a.52 .52 0 0 0-.6 .5M117.9 246.5h.6M118.2 246v1.3l.1 .3 .3 .1M118.9 246.5l.5 1.2 .5-1.2M119.4 247.7l-.3 .4-.3 .1M120.9 249.1v45.6M122.7 246.5h.6M123.3 246h-.3v.3v1.4"/>
<path d="M126 246v1.7l-1.1-1.7v1.7M126.6 246v1.7M127.2 246v1.7M127.2 246.8h1.2M128.4 246v1.7M128.8 246l.6 1.7 .7-1.7M130.2 247.7l.7-1.7 .6 1.7M130.5 247.1h.8M132.7 246h1.1M133.3 246v1.7M134.2 246.8h.7M135.2 246h-1v1.7h1"/>
<path d="M136.8 246.3a.64 .64 0 0 0-.7-.3 .64 .64 0 0 0-.5 .6v.4a.63 .63 0 0 0 .5 .7 .63 .63 0 0 0 .7-.5M137.4 246.8h1.1M137.4 246v1.7M138.5 246v1.7M140.3 246v1.7l-1.1-1.7v1.7M141 246.2a.63 .63 0 0 1 .7-.2 .63 .63 0 0 1 .4 .6v.4a.64 .64 0 0 1-.6 .7 .64 .64 0 0 1-.6-.7zM142.7 246v1.7h1M144.1 246.2a.63 .63 0 0 1 .7-.2 .63 .63 0 0 1 .5 .6v.4a.66 .66 0 0 1-.7 .7 .66 .66 0 0 1-.6-.7zM146.9 246.3a.58 .58 0 0 0-.7-.3 .89 .89 0 0 0-.5 .9 .89 .89 0 0 0 .8 .8 .51 .51 0 0 0 .4-.7h-.4M147.5 246v1.7M148.2 246.8h.6M149.2 246h-1v1.7h1"/>
<path d="M150.7 246.2a.61 .61 0 0 0-.6-.3 .61 .61 0 0 0-.5 .4l.2 .3 .8 .3 .1 .5a.69 .69 0 0 1-1.1 0M151.3 247.6h.1zM154.2 246v1.7l-1.1-1.7v1.7M156.2 246.5h.6M156.4 246v1.3l.1 .3 .3 .1M158.4 246.8a.52 .52 0 0 1 .7-.1 .52 .52 0 0 1 0 .8 .52 .52 0 0 1-.7-.1M158.4 246v1.7M159.8 247h1a.5 .5 0 0 0-.6-.5 .5 .5 0 0 0-.4 .6 .52 .52 0 0 0 .4 .6 .52 .52 0 0 0 .6-.3M163.1 246.8a.51 .51 0 0 0-.9 0l.3 .2 .6 .1v.3a.51 .51 0 0 1-.9 0M165.2 246v1.7M166.7 246.8a.54 .54 0 0 0-.8-.1 .54 .54 0 0 0 0 .8 .54 .54 0 0 0 .8-.1M166.7 246v1.7"/>
<path d="M169.9 246.5v1.2M170.5 246.5a.52 .52 0 0 0-.6 .5M172.8 246.8a.54 .54 0 0 0-.8-.1 .54 .54 0 0 0 0 .8 .54 .54 0 0 0 .8-.1M174.9 246.8a.54 .54 0 0 1 .8-.1 .54 .54 0 0 1 0 .8 .54 .54 0 0 1-.8-.1M174.9 246.5v1.7M176.3 246.5l.5 1.2 .4-1.2M176.8 247.7l-.6 .5M178.6 246.5h.5M178.8 246v1.3l.1 .3 .3 .1M183.1 246.8a.54 .54 0 0 0-.8-.1 .54 .54 0 0 0 0 .8 .54 .54 0 0 0 .8-.1M183.1 246.5v1.2M183.8 246.8l.3-.3 .5 .1v1.1"/>
<path d="M183.8 246.5v1.2M185.1 246.5l.5 1.2 .5-1.2M185.6 247.7l-.3 .4-.3 .1M188.9 246.5h.6M189.2 246v1.3l.1 .3 .3 .1M190.1 246.8l.3-.3 .5 .1 .1 1.1M190.1 246v1.7M191.5 247h1a.5 .5 0 0 0-.6-.5 .5 .5 0 0 0-.4 .6 .52 .52 0 0 0 .4 .6 .52 .52 0 0 0 .6-.3M193 246.5v1.2M193.7 246.5a.52 .52 0 0 0-.7 .5M195.9 246.8a.54 .54 0 0 0-.8-.1 .54 .54 0 0 0 0 .8 .54 .54 0 0 0 .8-.1M198 246.8l.4-.3 .4 .1 .1 1.1"/>
<path d="M198 246.5v1.2M200.4 246.8a.54 .54 0 0 0-.8-.1 .54 .54 0 0 0 0 .8 .54 .54 0 0 0 .8-.1M200.9 247h1a.49 .49 0 0 0-.6-.5 .49 .49 0 0 0-.4 .6 .49 .49 0 0 0 .4 .5 .49 .49 0 0 0 .6-.2M202.4 246.5v1.2M203.1 246.5a.57 .57 0 0 0-.7 .5M203.5 246.8l.4-.3 .4 .1 .1 1.1M203.5 246.5v1.2M205 247.6h.2zM206 249.1v45.6M206 249.1h-181.9v45.6M24.1 271.9h42.5M66.6 275.5h139.4"/>
<path d="M66.6 270.6h139.4M66.6 265.8h139.4M66.6 262.2h54.3M82 262.2v32.5M105.6 262.2v32.5M66.6 280.3h139.4M66.6 285.1h139.4M66.6 289.9h139.4M151.4 285.1v4.8M174.8 285.1v4.8"/>
<circle cx="85.9" cy="32.1" r="6.8"/>
<circle cx="85.9" cy="32.1" r="5.9"/>
<circle cx="87.8" cy="76.6" r="6.8"/>
<circle cx="87.8" cy="76.6" r="5.9"/>
<circle cx="94.9" cy="116.4" r="6.8"/>
<circle cx="94.9" cy="116.4" r="5.9"/>
<circle cx="58.1" cy="154.6" r="2.98"/>
<circle cx="58.1" cy="154.6" r="2.77"/>
<circle cx="58.1" cy="154.6" r="2.39"/>
<circle cx="58.1" cy="154.6" r="1.84"/>
<circle cx="122.7" cy="195.2" r="2.05"/>
<circle cx="113" cy="247" r=".55"/>
<circle cx="121.8" cy="247.1" r=".56"/>
<circle cx="155.3" cy="247.1" r=".56"/>
<circle cx="164.1" cy="247.1" r=".56"/>
<circle cx="168.8" cy="247.1" r=".56"/>
<circle cx="173.8" cy="247.1" r=".56"/>
<circle cx="180.1" cy="247.1" r=".56"/>
<circle cx="188" cy="247.1" r=".56"/>
<circle cx="196.9" cy="247.1" r=".56"/>
</g>
<g fill="#000" stroke="#000" stroke-width=".21">
<path d="M85.9 19.7l2.6-.4v.8zM79.6 27l.9 1-1.2-.6zM90.9 29l1-1 .2 .4zM109.9 21.2l1.4-.2v.4zM117.4 21l1.4 .2-1.4 .2zM85.9 44.5l2.6-.4v.8zM81.1 72l1 .9-1.3-.5zM87.8 65.1l2.6-.4v.8zM111.2 65.8l1.3-.2v.4zM116.6 65.6l1.3 .2-1.3 .2zM81.7 80.6l1.3-.6-1 1zM87.8 88.1l2.6-.4v.8z"/>
<path d="M94.9 106.4l2.6-.4v.8zM114.9 107.1l1.4-.3v.5zM127.7 106.8l1.4 .3-1.4 .2zM94.9 126.2l2.6-.5v.9zM58.1 146.3l2.6-.4v.8zM66.4 151.8l.3 1.4h-.5zM66.2 156h.5l-.3 1.4zM68.7 146l1.3-.2v.5zM86.6 152.2l.2 1.3h-.5zM86.3 155.7h.5l-.2 1.4zM89.7 149.4l1.3-.2v.4zM97.4 151.6l.2 1.4h-.5z"/>
<path d="M97.1 156.3h.5l-.2 1.3zM108.1 149.2l1.3 .2-1.3 .2zM124.6 152.8l.2 1.3h-.5zM124.3 155.1h.5l-.2 1.4zM126.5 148.7l1.4 .2-1.4 .2zM128.3 151l1.3 .3-1.3 .2zM129 145.8l1.4 .2-1.4 .3zM129.8 151.3l1.3-.3v.5zM130.4 148.9l1.3-.2v.4zM134.5 152.2l.2 1.4h-.5zM134.2 155.7h.5l-.2 1.3zM136.9 152.1l.2 1.3h-.4z"/>
<path d="M136.7 155.8h.4l-.2 1.4zM58.1 162.9l2.6-.5v.9zM126.9 160.5l1.4 .2-1.4 .3zM126.9 162.9l1.4 .3-1.4 .2zM129.6 160.7l1.4-.2v.5zM130.4 163.2l1.3-.3v.5zM88.3 190l.2 1.4h-.5zM91 186.1l1.4 .3-1.4 .2zM93.6 186.4l1.3-.3v.5zM93.6 185l1.3-.3v.5zM100.4 184.7l1.4 .3-1.4 .2zM114.4 195.2l.3 1.4h-.5z"/>
<path d="M122.7 187.5l1.3-.2v.4zM124.4 194.1l1.1-.8 .2 .4zM126.6 187.3l1.4 .2-1.4 .2zM88 200.2h.5l-.2 1.3zM114.2 200.2h.5l-.3 1.3zM118.5 204l1.4-.2v.4zM126.6 203.8l1.4 .2-1.4 .2z"/>
</g>
<g fill="none" stroke="#000" stroke-width=".25">
<path d="M90.2 17.4h-.6l-.1 .3v.9l.1 .2h.6v-.7h-.2M90.2 42.2h-.6l-.1 .3v.9l.1 .2h.6v-.7h-.2M91.7 62.8v1.5M91.7 63.5h.7M92.4 62.8v1.5M91.7 85.9v1.4M91.7 86.6h.7M92.4 85.9v1.4M99 104.1v1.4M99.2 104.8l.5 .7M99.7 104.1l-.5 .7h-.2M99 123.9v1.4"/>
<path d="M99.2 124.6l.5 .7M99.7 123.9l-.5 .7h-.2M61.9 144h.5l.2 .3v.9l-.2 .3h-.5M62 144v1.5M61.9 160.6h.5l.2 .2v1l-.2 .2h-.5M62 160.6v1.4"/>
</g>
<g font-size="3.9">
<text x="164.4" y="253.2">NIHVA TECHNOLOGY</text>
<text x="169.7" y="257.3">PVT. LTD.</text>
<text x="191.7" y="257.3">PUNE</text>
</g>
<g font-size="3.3">
<text x="72.5" y="256.7">ALL DIMENSION ARE IN mm</text>
<text x="122.5" y="269.7">CLIENT -</text>
<text x="122.5" y="274.2">PROJECT -</text>
<text x="122.2" y="279">SITE -</text>
<text x="122.4" y="283.8">DWG. NO. -</text>
<text x="121.8" y="288.7">SCALE: 01</text>
<text x="129.1" y="293.2">If any queries contact : projects@nihva.com</text>
<text x="152.2" y="288.6">WT:</text>
<text x="176.3" y="288.7">SHEET: 01 OF 01</text>
</g>
<g font-size="2.8">
<text x="40.6" y="252.1">TITLE</text>
<text x="169.3" y="262.9">Email:- info@nihva.com</text>
<text x="172.5" y="260.2">Tel : 020 66304033</text>
<text x="84.8" y="269.4">OMKAR</text>
<text x="89.9" y="265.1">SIGN</text>
<text x="107" y="269.4">25/02/15</text>
<text x="108.7" y="264.9">DATE</text>
<text x="169.3" y="265.6">Website:- www.nihva.com</text>
<text x="33.6" y="275.1">CLIENT APPROVAL</text>
<text x="84.8" y="274.2">ANIL</text>
<text x="107" y="274.2">25/02/15</text>
<text x="84.6" y="278.4">01</text>
</g>
<g font-size="2.5">
<text x="67.3" y="269.2">DRAWN</text>
<text x="67.2" y="273.5">CHECK</text>
<text x="67.3" y="278.9">REV.</text>
<text x="67.3" y="283.7">APPRD.</text>
<text x="67.3" y="288.5">MFG</text>
<text x="67.3" y="293.4">Ref. No.</text>
</g>
</svg>
